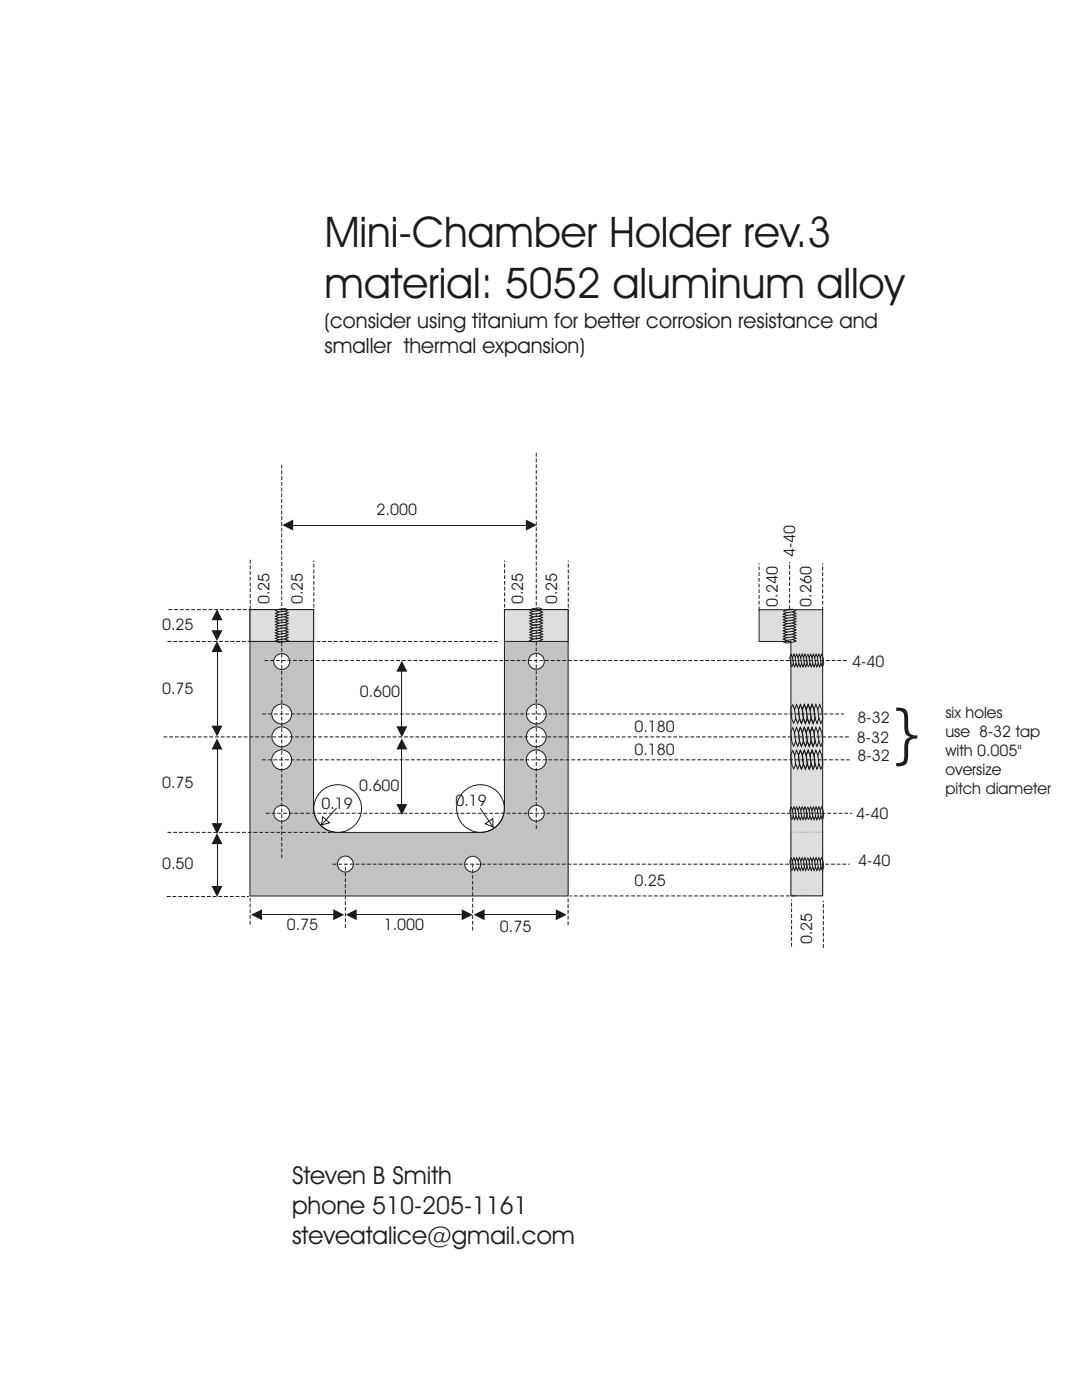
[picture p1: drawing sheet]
<svg xmlns="http://www.w3.org/2000/svg" width="216mm" height="279mm" viewBox="0 0 216 279" stroke-linecap="round" stroke-linejoin="round" font-family="sans-serif">
<path d="M151.5 121.7h12.7v57.1h-6.4v-50.8h-6.3z" fill-rule="evenodd" fill="#dedede" stroke="#1f1a17" stroke-width=".2"/>
<path d="M49.9 121.7h12.7v39.9a4.9 4.9 0 0 0 4.6 4.5h28.6a4.8 4.8 0 0 0 4.9-4.6v-39.8h12.7v57.1h-63.5z" fill-rule="evenodd" fill="#c2c2c2" stroke="#1f1a17" stroke-width=".2"/>
<g fill="#dedede" stroke="#1f1a17" stroke-width=".2">
<path d="M49.9 121.7h12.7v6.3h-12.7z" fill-rule="evenodd"/>
<path d="M100.7 121.7h12.7v6.3h-12.7z" fill-rule="evenodd"/>
</g>
<g fill="none" stroke="#1f1a17" stroke-width=".2" stroke-dasharray=".8 .4" stroke-linecap="butt">
<path d="M33.4 128h66.3M33.6 121.7h16.7M49.9 121.6v-10.1M62.6 121.3v-9.4M100.7 121.3v-9.4M113.4 121.3v-9.4M151.5 121.8v-9.4M157.6 121.6v-9.4M164.2 121.8v-9.4M158.7 178.8h-45M49.9 184.5v-5.7M113.4 184.7v-5.7"/>
<path d="M158 188.9v-9.4M164.3 189.2v-9.4"/>
</g>
<circle cx="68.9" cy="172.4" r="1.59" fill="#fff" stroke="#1f1a17" stroke-width=".2"/>
<path d="M68.9 185.2v-12.8" fill="none" stroke="#1f1a17" stroke-width=".2" stroke-dasharray=".8 .4" stroke-linecap="butt"/>
<g fill="#fff" stroke="#1f1a17" stroke-width=".2">
<circle cx="94.3" cy="172.5" r="1.59"/>
<circle cx="56.2" cy="162.3" r="1.59"/>
<circle cx="107" cy="162.3" r="1.59"/>
<circle cx="107" cy="132" r="1.59"/>
<circle cx="56.2" cy="132" r="1.59"/>
</g>
<path d="M66.4 172.5h103.1M94.3 185.7v-13.2" fill="none" stroke="#1f1a17" stroke-width=".2" stroke-dasharray=".8 .4" stroke-linecap="butt"/>
<path d="M43.3 147.4l1.1 2.2h-2.2z" fill="#1f1a17"/>
<path d="M43.3 149.5v14.9" fill="none" stroke="#1f1a17" stroke-width=".2"/>
<g fill="#1f1a17">
<path d="M42.2 164.3h2.2l-1.1 2.1z"/>
<path d="M43.3 166.3l1.1 2.2h-2.2z"/>
</g>
<path d="M43.3 168.4v8.5" fill="none" stroke="#1f1a17" stroke-width=".2"/>
<g fill="#1f1a17">
<path d="M42.2 176.8h2.2l-1.1 2.2z"/>
<path d="M43.3 127.9l1.1 2.2h-2.2z"/>
</g>
<path d="M43.3 130v14.9" fill="none" stroke="#1f1a17" stroke-width=".2"/>
<g fill="#1f1a17">
<path d="M42.2 144.8h2.2l-1.1 2.2z"/>
<path d="M43.3 121.6l1.1 2.2h-2.2z"/>
</g>
<path d="M43.3 123.7v2.2" fill="none" stroke="#1f1a17" stroke-width=".2"/>
<g fill="#1f1a17">
<path d="M42.2 125.8h2.2l-1.1 2.2z"/>
<path d="M80.2 131.9l1.1 2.1h-2.2z"/>
</g>
<path d="M80.2 133.9v11.2" fill="none" stroke="#1f1a17" stroke-width=".2"/>
<g fill="#1f1a17">
<path d="M79.1 145h2.2l-1.1 2.1z"/>
<path d="M80.2 147.4l1.1 2.2h-2.2z"/>
</g>
<path d="M80.2 149.5v11.1" fill="none" stroke="#1f1a17" stroke-width=".2"/>
<g fill="#1f1a17">
<path d="M79.1 160.5h2.2l-1.1 2.1z"/>
<path d="M69 182.6l2.2-1.1v2.1z"/>
</g>
<path d="M71.1 182.6h21.1" fill="none" stroke="#1f1a17" stroke-width=".2"/>
<g fill="#1f1a17">
<path d="M92.1 181.5l2.2 1.1-2.2 1z"/>
<path d="M56.3 104.8l2.2-1.1v2.2z"/>
</g>
<path d="M58.4 104.8h46.7" fill="none" stroke="#1f1a17" stroke-width=".2"/>
<g fill="#1f1a17">
<path d="M104.9 103.7l2.2 1.1-2.2 1.1z"/>
<path d="M94.5 182.6l2.2-1.1v2.1z"/>
</g>
<path d="M96.6 182.6h14.4" fill="none" stroke="#1f1a17" stroke-width=".2"/>
<g fill="#1f1a17">
<path d="M110.9 181.5l2.2 1.1-2.2 1z"/>
<path d="M50.1 182.6l2.2-1.1v2.1z"/>
</g>
<path d="M52.2 182.6h14.4" fill="none" stroke="#1f1a17" stroke-width=".2"/>
<path d="M66.5 181.5l2.2 1.1-2.2 1z" fill="#1f1a17"/>
<path d="M52.8 131.8h116.4M53 162.3h117" fill="none" stroke="#1f1a17" stroke-width=".2" stroke-dasharray=".8 .4" stroke-linecap="butt"/>
<g fill="#fff" stroke="#1f1a17" stroke-width=".2">
<circle cx="107" cy="142.5" r="1.98"/>
<circle cx="107" cy="147.1" r="1.98"/>
<circle cx="107" cy="151.6" r="1.98"/>
<circle cx="56.2" cy="142.5" r="1.98"/>
<circle cx="56.2" cy="147.1" r="1.98"/>
<circle cx="56.2" cy="151.6" r="1.98"/>
</g>
<path d="M32.6 147.1h136.8M52.3 151.6h117.2M52.4 142.5h116M33.3 178.9h16.3M33.4 166.1h33.4M56.2 171.2v-78.5M107 165.4v-75.1" fill="none" stroke="#1f1a17" stroke-width=".2" stroke-dasharray=".8 .4" stroke-linecap="butt"/>
<g fill="none" stroke="#1f1a17" stroke-width=".2">
<path d="M54.9 125.2l.6-.3 1.3-.1 .7 .2-.7 .3 .7 .3-.7 .3 .7 .2-.7 .3 .7 .3-.7 .3 .7 .2-.7 .3 .7 .3-.7 .3-1.2 .1M54.9 121.9l.6-.3 1.3-.1 .7 .2-.7 .3 .7 .3-.7 .2 .7 .3-.7 .3 .7 .3-.7 .2 .7 .3-.7 .3 .7 .3-.7 .2-1.2 .2M55 125.2l.6 .3-.6 .2 .6 .3-.6 .3 .6 .3-.6 .2 .6 .3-.6 .3 .6 .3-.6 .2 .6 .3M55 121.9l.6 .3-.6 .2 .6 .3-.6 .3 .6 .3-.6 .2 .6 .3-.6 .3 .6 .3-.6 .2 .6 .3M56.8 125.3l-1.2 .2M56.8 127l-1.2 .1M56.8 127.5l-1.2 .2M56.8 122l-1.2 .2M56.8 123.6l-1.2 .2M56.8 124.2l-1.2 .2M56.8 125.9l-1.2 .1M56.8 126.4l-1.2 .2"/>
<path d="M56.8 122.5l-1.2 .2M56.8 123.1l-1.2 .2M107.6 125.2l-1.3 .1M107.6 126.8l-1.3 .2M107.6 127.4l-1.3 .1M107.6 127.9l-1.3 .2M107.6 121.9l-1.3 .1M107.6 123.5l-1.3 .2M107.6 124.1l-1.3 .1M107.6 124.6l-1.3 .2M107.6 127.9l.6-.2-.6-.3 .6-.3-.6-.3 .6-.2-.6-.3 .6-.3-.6-.3 .6-.2-.6-.3 .7-.3-.7-.3-1.4 .2-.5 .3 .7 .2-.7 .3 .7 .3-.7 .3 .7 .2-.7 .3 .7 .3-.7 .3 .7 .2-.7 .3 .7 .3M107.6 125.7l-1.3 .2"/>
<path d="M107.6 126.3l-1.3 .2M107.6 122.4l-1.3 .2M107.6 123l-1.3 .1M108.2 121.6l-.6 .3 .6 .2-.6 .3 .6 .3-.6 .3 .6 .2-.6 .3 .6 .3-.6 .3 .6 .2-.6 .3M108.3 121.6l-.7-.3-1.4 .2-.5 .2 .7 .3-.7 .3 .7 .3-.7 .2 .7 .3-.7 .3 .7 .3-.7 .2 .7 .3-.7 .3 .7 .3M156.3 125.3l.5-.2 1.4-.2 .6 .3-.6 .3 .6 .2-.6 .3 .6 .3-.6 .3 .6 .2-.6 .3 .6 .3-.6 .3 .6 .2-.6 .3M156.3 125.3l.7 .3-.7 .3 .7 .3-.7 .2 .7 .3-.7 .3 .7 .3-.7 .2 .7 .3-.7 .3 .7 .3M158.1 131.2l.2 1.3M158.2 125.4l-1.3 .2M158.2 127.1l-1.3 .2M158.2 127.7l-1.3 .1M158.2 128.2l-1.3 .1"/>
<path d="M158.2 122.1l-1.3 .2M158.2 123.8l-1.3 .1M158.2 124.3l-1.3 .2M158.2 124.9l-1.3 .1M158.2 124.9l.6-.3-.6-.3 .6-.2-.6-.3 .6-.3-.6-.3 .6-.2-.6-.3 .6-.3-.6-.3 .6-.2-.6-.3-1.4 .2-.5 .2 .7 .3-.7 .3 .7 .2-.7 .3 .7 .3-.7 .3 .7 .2-.7 .3 .7 .3-.7 .3 .7 .2M158.2 126l-1.3 .1M158.2 126.6l-1.3 .1M158.2 122.7l-1.3 .1M158.2 123.2l-1.3 .2M158.7 131.2l.1 1.3M159.3 131.2l.1 1.3M159.8 131.2l.2 1.3"/>
<path d="M160.4 131.2l.1 1.3M160.9 131.2l-.3-.7-.3 .7-.2-.7-.3 .7-.3-.7-.3 .7-.2-.7-.3 .7-.3-.7-.3 .7-.2-.7-.3 .7 .2 1.4 .2 .5 .3-.7 .3 .7 .2-.7 .3 .7 .3-.7 .3 .7 .2-.7 .3 .7 .3-.7 .3 .7 .2-.7M160.9 131.2l.1 1.3M161.4 131.2l.2 1.3M162 131.2l.2 1.3M162.6 131.2l.1 1.3M163.1 131.2l.2 1.3M163.7 131.2l.1 1.3M164.2 131.2l-.3-.7-.2 .7-.3-.7-.3 .7-.3-.7-.2 .7-.3-.7-.3 .7-.3-.7-.2 .7-.3-.7-.3 .7 .2 1.4 .2 .5 .3-.7 .3 .7 .3-.7 .2 .7 .3-.7 .3 .7 .3-.7 .2 .7 .3-.7 .3 .7 .3-.7M164.2 131.2l.2 1.3M158.2 140.6l-.4 1 .2 2 .4 .8M158.2 149.7l-.4 1 .2 2 .4 .8"/>
<path d="M158.2 140.6l.4 1 .3-1 .4 1 .4-1 .4 1 .4-1 .4 1 .4-1 .4 1 .3-1 .4 1M158.2 149.7l.4 1 .3-1 .4 1 .4-1 .4 1 .4-1 .4 1 .4-1 .4 1 .3-1 .4 1M158.5 141.6l.3 1.8M158.5 146.2l.3 1.8M158.5 150.7l.3 1.9M159.3 141.6l.2 1.8M159.3 146.1l.2 1.9M159.3 150.7l.2 1.9M159.7 140.6l-.4 1 .3 2 .3 .8M159.7 145.2l-.4 1 .3 2 .3 .8M159.7 149.7l-.4 1 .3 2 .3 .8M159.7 140.6l.4 1 .4-1 .4 1 .4-1 .3 1 .4-1 .4 1 .4-1 .4 1 .4-1 .4 1"/>
<path d="M159.7 145.2l.4 1 .4-1 .4 1 .4-1 .3 1 .4-1 .4 1 .4-1 .4 1 .4-1 .4 1M159.7 149.7l.4 1 .4-1 .4 1 .4-1 .3 1 .4-1 .4 1 .4-1 .4 1 .4-1 .4 1M160.1 141.6l.2 1.8M160.1 146.2l.2 1.8M160.1 150.7l.2 1.9M160.1 141.6l.2 1.9M160.1 146.1l.2 2M160.9 141.6l.2 1.8M160.9 146.1l.2 1.9M160.9 150.7l.2 1.9M160.9 146.2l.2 1.8M161.6 141.6l.3 1.9"/>
<path d="M161.6 146.1l.3 2M161.6 150.7l.3 1.9M161.7 141.6l.2 1.8M161.7 146.2l.2 1.8M161.7 150.7l.2 1.9M162.4 141.6l.2 1.8M162.4 146.2l.2 1.8M162.4 150.7l.2 1.9M162.4 146.2l-.4-1-.3 1-.4-1-.4 1-.4-1-.4 1-.4-1-.4 1-.4-1-.3 1-.4-1-.4 1 .2 2 .4 .8M162.6 143.4l-.3 1-.4-1-.4 1-.4-1-.4 1-.4-1-.4 1-.4-1-.3 1-.4-1-.4 1M162.6 148l-.3 .9-.4-.9-.4 .9-.4-.9-.4 .9-.4-.9-.4 .9-.4-.9-.3 .9-.4-.9-.4 .9M162.6 152.5l-.3 1-.4-1-.4 1-.4-1-.4 1-.4-1-.4 1-.4-1-.3 1-.4-1-.4 1"/>
<path d="M163.2 141.6l.2 1.8M163.2 146.2l.2 1.8M163.2 150.7l.2 1.9M164 141.6l.2 1.8M164 146.2l.2 1.8M164 150.7l.2 1.9M164.2 143.4l-.4 1-.4-1-.4 1-.4-1-.4 1-.3-1-.4 1-.4-1-.4 1-.4-1-.4 1M164.2 148l-.4 .9-.4-.9-.4 .9-.4-.9-.4 .9-.3-.9-.4 .9-.4-.9-.4 .9-.4-.9-.4 .9M164.2 152.5l-.4 1-.4-1-.4 1-.4-1-.4 1-.3-1-.4 1-.4-1-.4 1-.4-1-.4 1M64.4 163l1.4 1.2-1.7 .5zM67.2 161.2l-3.2 3.6M95.8 161.3l2.7 3.9"/>
<path d="M96.8 164.4l1.5-1 .1 1.6zM157.9 171.2l-.3 .7 .2 1.3 .2 .5M157.9 171.2l.2 .6 .3-.6 .3 .6 .3-.6 .2 .6 .3-.6 .3 .6 .3-.6 .2 .6 .3-.6 .3 .6M158.1 161.7l.2 1.2M158.1 171.9l.2 1.2M158.7 161.7l.1 1.2M158.7 171.8l.1 1.3M159.3 161.7l.1 1.3M159.3 171.8l.1 1.3M159.8 161.7l.2 1.2M159.8 171.9l.2 1.2M160.4 161.7l.1 1.2"/>
<path d="M160.4 171.9l.1 1.2M160.9 161.7l-.3-.7-.3 .7-.2-.7-.3 .7-.3-.7-.3 .7-.2-.7-.3 .7-.3-.7-.3 .7-.2-.7-.3 .7 .2 1.4 .2 .5M160.9 161.7l.1 1.2-.2 .7-.3-.7-.3 .7-.3-.7-.2 .7-.3-.7-.3 .7-.3-.7-.2 .7-.3-.7-.3 .7M160.9 171.9l.1 1.2M161 173.1l-.2 .6-.3-.6-.3 .6-.3-.6-.2 .6-.3-.6-.3 .6-.3-.6-.2 .6-.3-.6-.3 .6M161.2 171.2l-.3 .7 .2 1.3 .2 .5M161.2 171.2l.3 .6 .2-.6 .3 .6 .3-.6 .3 .6 .2-.6 .3 .6 .3-.6 .3 .6 .2-.6 .3 .6 .2 1.3M161.3 163.6l.3-.7 .3 .7 .3-.7 .2 .7 .3-.7 .3 .7 .3-.7 .2 .7 .3-.7 .3 .7 .3-.7-.2-1.2-.3-.7-.2 .7-.3-.7-.3 .7-.3-.7-.2 .7-.3-.7-.3 .7-.3-.7-.2 .7-.3-.7-.3 .7 .2 1.4 .2 .5M161.4 161.7l.2 1.2M161.4 171.9l.2 1.2M162 161.7l.2 1.2M162 171.8l.2 1.3"/>
<path d="M162.6 161.7l.1 1.3M162.6 171.8l.1 1.3M163.1 161.7l.2 1.2M163.1 171.9l.2 1.2M163.7 161.7l.1 1.2M163.7 171.9l.1 1.2M164.4 173.1l-.3 .6-.3-.6-.3 .6-.2-.6-.3 .6-.3-.6-.3 .6-.2-.6-.3 .6-.3-.6-.3 .6"/>
<circle cx="67.4" cy="161.4" r="4.8"/>
<circle cx="95.9" cy="161.4" r="4.8"/>
</g>
<path d="M157.8 166.1h6.4v12.7h-6.4z" fill="none" stroke="#1f1a17" stroke-width=".2" stroke-dasharray=".1 .4" stroke-linecap="butt"/>
<text font-size="12.7" fill="#1f1a17" x="177.8" y="150.4">}</text>
<g font-size="8.5" fill="#1f1a17">
<text x="64.8" y="49.2">Mini-Chamber Holder rev.3</text>
<text x="64.8" y="59.4">material: 5052 aluminum alloy</text>
</g>
<g font-size="4.9" fill="#1f1a17">
<text x="58.3" y="236.4">Steven B Smith</text>
<text x="58.3" y="242.3">phone 510-205-1161</text>
<text x="58.3" y="248.2">steveatalice@gmail.com</text>
</g>
<g font-size="4.2" fill="#1f1a17">
<text x="64.8" y="65.5">(consider using titanium for better corrosion resistance and</text>
<text x="64.8" y="70.5">smaller thermal expansion)</text>
</g>
<g font-size="3.2" fill="#1f1a17">
<text x="75.1" y="102.8">2.000</text>
<text x="158.7" y="111.2" transform="rotate(-90 158.7 111.2)">4-40</text>
<text x="32.3" y="125.8">0.25</text>
<text x="53.8" y="120.5" transform="rotate(-90 53.8 120.5)">0.25</text>
<text x="60.4" y="120.5" transform="rotate(-90 60.4 120.5)">0.25</text>
<text x="104.4" y="120.5" transform="rotate(-90 104.4 120.5)">0.25</text>
<text x="111.2" y="120.5" transform="rotate(-90 111.2 120.5)">0.25</text>
<text x="155.2" y="121.1" transform="rotate(-90 155.2 121.1)">0.240</text>
<text x="161.9" y="121.1" transform="rotate(-90 161.9 121.1)">0.260</text>
<text x="170.1" y="133.1">4-40</text>
<text x="32.3" y="138.5">0.75</text>
<text x="71.8" y="139">0.600</text>
<text x="188.7" y="143.3">six holes</text>
<text x="126.6" y="146.2">0.180</text>
<text x="171" y="148.2">8-32</text>
<text x="171.1" y="144.3">8-32</text>
<text x="188.7" y="147.1">use 8-32 tap</text>
<text x="126.6" y="150.8">0.180</text>
<text x="171.1" y="151.8">8-32</text>
<text x="188.7" y="150.9">with 0.005&quot;</text>
<text x="188.7" y="154.7">oversize</text>
<text x="32.3" y="157.2">0.75</text>
<text x="64.1" y="161.4">0.19</text>
<text x="71.7" y="157.8">0.600</text>
<text x="90.9" y="160.9">0.19</text>
<text x="188.7" y="158.6">pitch diameter</text>
<text x="170.9" y="163.5">4-40</text>
<text x="32.3" y="173.4">0.50</text>
<text x="171.3" y="172.9">4-40</text>
<text x="126.6" y="176.8">0.25</text>
<text x="57.2" y="185.6">0.75</text>
<text x="76.6" y="185.6">1.000</text>
<text x="99.7" y="185.9">0.75</text>
<text x="162.1" y="188.4" transform="rotate(-90 162.1 188.4)">0.25</text>
</g>
</svg>
